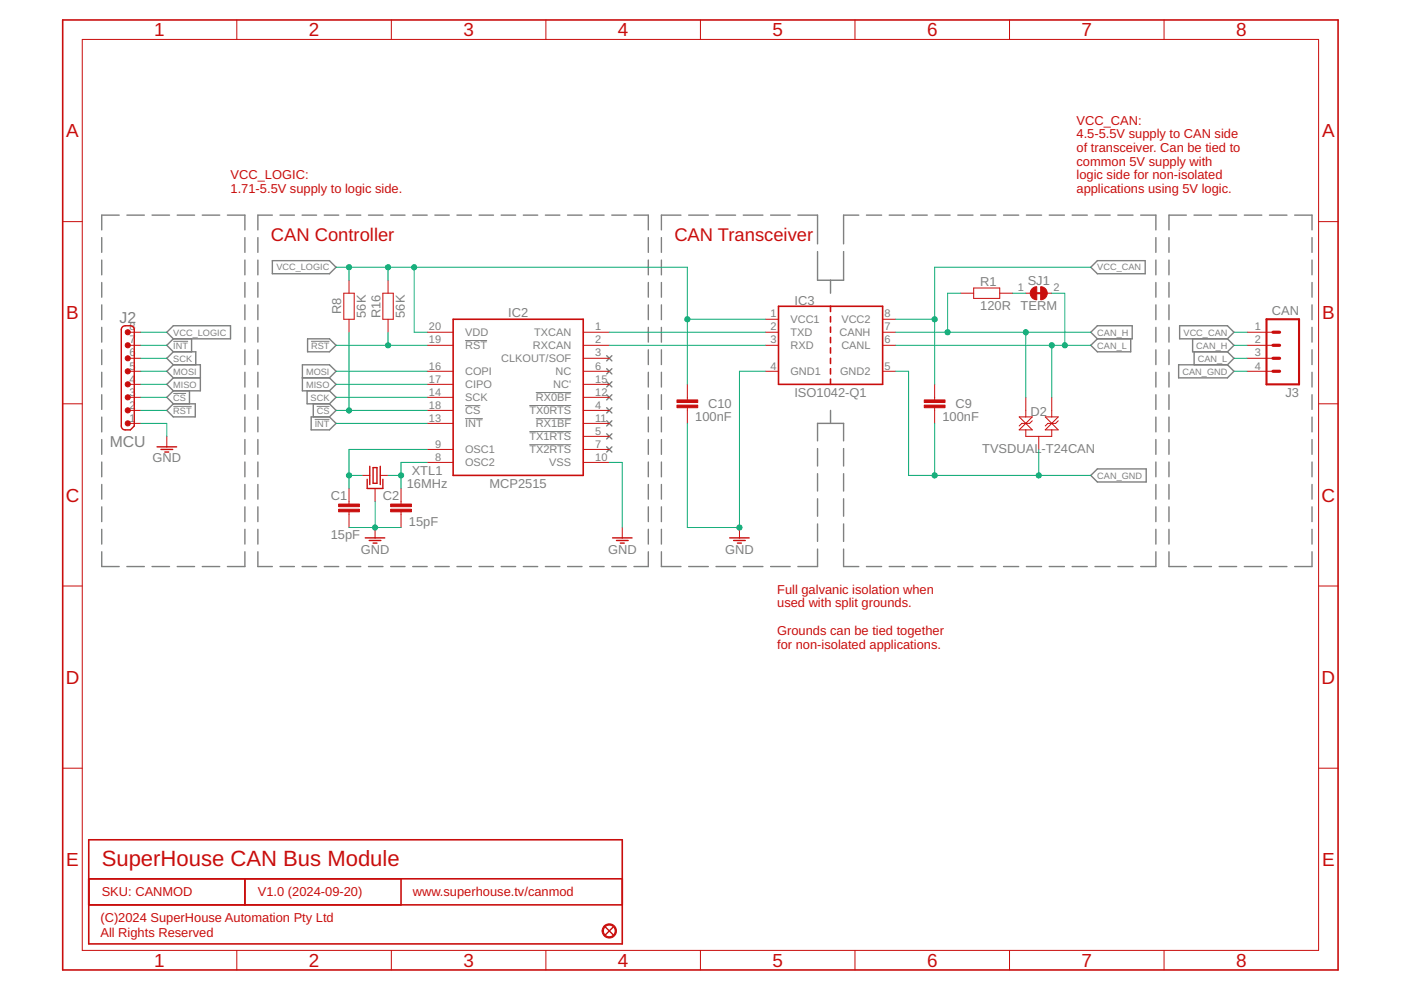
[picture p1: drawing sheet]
<svg xmlns="http://www.w3.org/2000/svg" width="297mm" height="210mm" viewBox="0 0 297 210" stroke-linecap="round" stroke-linejoin="round" font-family="sans-serif">
<g fill="none" stroke="#808080" stroke-width=".3">
<path d="M21.6 50.4v3.1M21.6 55.1v3.2M21.6 59.9v3.1M25.3 45.6h-3.7v3.1M26.9 45.6h3.7M32.2 45.6h3.7M37.6 45.6h3.7M42.9 45.6h3.7M48.2 45.6h3.7v3.1M51.9 50.4v3.1M51.9 55.1v3.2M51.9 59.9v3.1"/>
<path d="M54.7 50.4v3.1M54.7 55.1v3.2M54.7 59.9v3.1M57.7 45.6h-3v3.1M57.7 55.3h12.1l1.4 1.4-1.4 1.3h-12.1zM59.4 45.6h3M64.1 45.6h3M68.7 45.6h3.1M73.4 45.6h3.1M78.1 45.6h3.1M82.8 45.6h3.1M87.5 45.6h3.1"/>
<path d="M92.2 45.6h3M96.9 45.6h3M101.6 45.6h3M106.3 45.6h3M111 45.6h3M115.6 45.6h3.1M120.3 45.6h3.1M125 45.6h3.1M129.7 45.6h3.1M134.4 45.6h3.1v3.1M137.5 50.4v3.1M137.5 55.1v3.2"/>
<path d="M137.5 59.9v3.1M140.2 50.4v3.1M140.2 55.1v3.2M140.2 59.9v3.1M144.4 45.6h-4.2v3.1M146 45.6h4.2M151.8 45.6h4.2M157.6 45.6h4.2M163.4 45.6h4.1M169.2 45.6h4.1v6.1M173.3 53.3v6.1h5.6v-6.1M176.1 59.4v2.8"/>
<path d="M182.1 45.6h-3.2v6.1M183.7 45.6h3.2M188.5 45.6h3.2M193.4 45.6h3.2M198.2 45.6h3.2M203.1 45.6h3.2M207.9 45.6h3.2M212.8 45.6h3.2M217.6 45.6h3.2M222.5 45.6h3.2M227.3 45.6h3.2M231.3 56.7l1.4-1.4h10.1v2.7h-10.1z"/>
<path d="M232.2 45.6h3.2M237 45.6h3.2M241.9 45.6h3.2v3.1M245.1 50.4v3.1M245.1 55.1v3.2M245.1 59.9v3.1M247.8 50.4v3.1M247.8 55.1v3.2M247.8 59.9v3.1M251.5 45.6h-3.7v3.1M253.2 45.6h3.7M258.5 45.6h3.7"/>
<path d="M263.8 45.6h3.7M269.2 45.6h3.7M274.5 45.6h3.7v3.1M278.2 50.4v3.1M278.2 55.1v3.2M278.2 59.9v3.1M21.6 64.6v3.2M21.6 69.4v3.1M21.6 74.2v3.1M21.6 78.9v3.2M35.4 70.4l1.3-1.3h12.2v2.7h-12.2zM36.7 74.6h4.8v2.7"/>
<path d="M36.7 77.3h5.8v5.6h-5.8M36.7 77.3l-1.3 1.4 1.3 1.4M36.7 74.6l-1.3 1.4 1.3 1.3M36.7 71.8l-1.3 1.4 1.3 1.4M40.6 71.8v2.8M51.9 64.6v3.2M51.9 69.4v3.1M51.9 74.2v3.1M51.9 78.9v3.2M54.7 64.6v3.2M54.7 69.4v3.1M54.7 74.2v3.1"/>
<path d="M54.7 78.9v3.2M65.2 71.8h4.6l1.4 1.4-1.4 1.4h-4.6zM128.6 75.4l1.1 1.1M128.6 78.2l1.1 1.1M129.7 75.4l-1.1 1.1M129.7 78.2l-1.1 1.1M137.5 64.6v3.2M137.5 69.4v3.1M137.5 74.2v3.1M137.5 78.9v3.2M140.2 64.6v3.2M140.2 69.4v3.1"/>
<path d="M140.2 74.2v3.1M140.2 78.9v3.2M231.3 70.4l1.4-1.3h7.4v2.7h-7.4zM232.7 71.8l-1.4 1.4 1.4 1.4h7v-2.8M245.1 64.6v3.2M245.1 69.4v3.1M245.1 74.2v3.1M245.1 78.9v3.2M247.8 64.6v3.2M247.8 69.4v3.1M247.8 74.2v3.1M247.8 78.9v3.2"/>
<path d="M249.9 77.3h10.3l1.4 1.4-1.4 1.4h-10.3zM250.1 69.1h10.1l1.4 1.3-1.4 1.4h-10.1zM252.9 71.8v2.8h7.3M253.2 74.6v2.7M260.2 71.8l1.4 1.4-1.4 1.4M260.2 74.6l1.4 1.4-1.4 1.3M278.2 64.6v3.2M278.2 69.4v3.1M278.2 74.2v3.1M278.2 78.9v3.2M21.6 83.7v3.1M21.6 88.4v3.2"/>
<path d="M21.6 93.2v3.1M21.6 98v3.1M36.7 80.1h5.8M36.7 85.6h4.7v2.8h-4.7l-1.3-1.4zM36.7 80.1l-1.3 1.4 1.3 1.4M36.7 82.9l-1.3 1.3 1.3 1.4M40.2 82.9v2.7M51.9 83.7v3.1M51.9 88.4v3.2M51.9 93.2v3.1M51.9 98v3.1M54.7 83.7v3.1"/>
<path d="M54.7 88.4v3.2M54.7 93.2v3.1M54.7 98v3.1M64.1 80.1h5.7M65.1 82.9v2.7h4.7M66 88.4h3.8l1.4 1.4-1.4 1.3h-3.8zM66.4 85.6v2.8M69.8 80.1l1.4-1.4-1.4-1.4h-5.7v5.6h5.7M69.8 82.9l1.4 1.3-1.4 1.4M69.8 80.1l1.4 1.4-1.4 1.4M69.8 85.6l1.4 1.4-1.4 1.4M128.6 80.9l1.1 1.1"/>
<path d="M128.6 83.7l1.1 1.1M128.6 86.4l1.1 1.2M128.6 89.2l1.1 1.1M128.6 92l1.1 1.1M128.6 94.7l1.1 1.1M129.7 80.9l-1.1 1.1M129.7 83.7l-1.1 1.1M129.7 86.4l-1.1 1.2M129.7 89.2l-1.1 1.1M129.7 92l-1.1 1.1M129.7 94.7l-1.1 1.1M137.5 83.7v3.1"/>
<path d="M137.5 88.4v3.2M137.5 93.2v3.1M137.5 98v3.1M140.2 83.7v3.1M140.2 88.4v3.2M140.2 93.2v3.1M140.2 98v3.1M173.3 93.5v-3.7h5.6v3.7M173.3 95.1v3.7M176.1 87v2.8M178.9 95.1v3.7M245.1 83.7v3.1"/>
<path d="M245.1 88.4v3.2M245.1 93.2v3.1M245.1 98v3.1M247.8 83.7v3.1M247.8 88.4v3.2M247.8 93.2v3.1M247.8 98v3.1M278.2 83.7v3.1M278.2 88.4v3.2M278.2 93.2v3.1M278.2 98v3.1M21.6 117v3.1h3.7"/>
<path d="M21.6 102.7v3.1M21.6 107.5v3.1M21.6 112.2v3.2M51.9 117v3.1h-3.7M51.9 102.7v3.1M51.9 107.5v3.1M51.9 112.2v3.2M54.7 117v3.1h3M54.7 102.7v3.1M54.7 107.5v3.1M54.7 112.2v3.2M137.5 117v3.1h-3.1"/>
<path d="M137.5 102.7v3.1M137.5 107.5v3.1M137.5 112.2v3.2M140.2 117v3.1h4.2M140.2 102.7v3.1M140.2 107.5v3.1M140.2 112.2v3.2M173.3 116.4v3.7h-4.1M173.3 100.4v3.7M173.3 105.7v3.8M173.3 111.1v3.7M178.9 116.4v3.7h3.2"/>
<path d="M178.9 100.4v3.7M178.9 105.7v3.8M178.9 111.1v3.7M231.3 100.8l1.4-1.4h10.3v2.8h-10.3zM245.1 102.7v3.1M245.1 107.5v3.1M245.1 112.2v3.2M245.1 117v3.1h-3.2M247.8 117v3.1h3.7M247.8 102.7v3.1M247.8 107.5v3.1M247.8 112.2v3.2"/>
<path d="M278.2 117v3.1h-3.7M278.2 102.7v3.1M278.2 107.5v3.1M278.2 112.2v3.2M26.9 120.1h3.7M32.2 120.1h3.7M37.6 120.1h3.7M42.9 120.1h3.7M59.4 120.1h3M64.1 120.1h3M68.7 120.1h3.1M73.4 120.1h3.1"/>
<path d="M78.1 120.1h3.1M82.8 120.1h3.1M87.5 120.1h3.1M92.2 120.1h3M96.9 120.1h3M101.6 120.1h3M106.3 120.1h3M111 120.1h3M115.6 120.1h3.1M120.3 120.1h3.1M125 120.1h3.1M129.7 120.1h3.1"/>
<path d="M146 120.1h4.2M151.8 120.1h4.2M157.6 120.1h4.2M163.4 120.1h4.1M183.7 120.1h3.2M188.5 120.1h3.2M193.4 120.1h3.2M198.2 120.1h3.2M203.1 120.1h3.2M207.9 120.1h3.2M212.8 120.1h3.2M217.6 120.1h3.2"/>
<path d="M222.5 120.1h3.2M227.3 120.1h3.2M232.2 120.1h3.2M237 120.1h3.2M253.2 120.1h3.7M258.5 120.1h3.7M263.8 120.1h3.7M269.2 120.1h3.7"/>
</g>
<g fill="none" stroke="#808080" stroke-width=".21">
<path d="M36.7 72.4h3.2M66 72.4h3.8M98.6 72.2h4.7M36.7 86.2h3.9M36.7 83.4h2.8M66.7 88.9h3.1M67.1 86.2h2.7M98.6 86h3.3M98.6 88.8h3.8M112.2 86h8.9M112.2 91.5h8.9M112.2 94.3h8.9"/>
<path d="M113.6 88.8h7.5M113.6 83.2h7.5"/>
</g>
<g fill="none" stroke="#c90d0c" stroke-width=".34">
<path d="M13.3 4.2h270.4v201.5h-270.4zM96.1 67.7h27.6v33.1h-27.6zM165.1 64.9h22v16.6h-22zM176.1 64.9v1.2M176.1 67.1v1.2M176.1 69.3v1.2M176.1 71.5v1.2M176.1 73.7v1.2M176.1 76v1.1M176.1 78.2v1.1M176.1 80.4v1.1M18.8 178.1h113.1v22h-113.1z"/>
<path d="M18.8 191.9h113.1M18.8 186.3h113.1M51.9 186.3v5.6M85 186.3v5.6"/>
</g>
<g fill="none" stroke="#c90d0c" stroke-width=".21">
<path d="M17.4 8.4h262.2v193.1h-262.2zM50.2 4.2v4.2M83 4.2v4.2M115.7 4.2v4.2M148.5 4.2v4.2M181.3 4.2v4.2M214 4.2v4.2M246.8 4.2v4.2M13.3 47h4.1M74 59.4v2.8M82.3 59.4v2.8M279.6 47h4.1"/>
<path d="M27.1 70.4h2.7M27.1 78.7h2.7M27.1 73.2h2.7M27.1 76h2.7M72.9 62.2h2.2v5.5h-2.2zM74 67.7v2.7M81.2 62.2h2.2v5.5h-2.2zM82.3 67.7v2.7M90.6 70.4h5.5M90.6 78.7h5.5M90.6 73.2h5.5M123.7 70.4h5.5"/>
<path d="M123.7 78.7h5.5M123.7 73.2h5.5M123.7 76h5.5M162.3 70.4h2.8M162.3 78.7h2.8M162.3 67.7h2.8M162.3 73.2h2.8M187.1 70.4h2.8M187.1 78.7h2.8M187.1 67.7h2.8M187.1 73.2h2.8M203.7 62.2h2.7"/>
<path d="M206.4 61.1h5.6v2.2h-5.6zM212 62.2h2.7M217.5 62.2h.9M222 62.2h1M264.4 70.4h5.5M264.4 78.7h5.5M264.4 73.2h5.5M264.4 76h5.5M13.3 85.6h4.1M27.1 89.8h2.7M27.1 87h2.7M27.1 84.2h2.7"/>
<path d="M27.1 81.5h2.7M35.4 92.5v2.2M90.6 89.8h5.5M90.6 87h5.5M90.6 95.3h5.5M90.6 98h5.5M90.6 84.2h5.5M90.6 81.5h5.5M123.7 89.8h5.5M123.7 92.5h5.5M123.7 87h5.5M123.7 95.3h5.5"/>
<path d="M123.7 98h5.5M123.7 84.2h5.5M123.7 81.5h5.5M145.7 81.5v3.3M145.7 86.4v3.4M198.2 81.5v3.3M198.2 86.4v3.4M216.1 88.4h2.8l-1.4 1.4zM216.1 91.1l1.4-1.3 1.4 1.3zM217.5 91.1v1.4h5.5v-1.4M217.5 84.2v4.2M218.9 89.2l-.6 .6h-1.7l-.5 .5"/>
<path d="M220.2 92.5v2.8M221.6 88.4h2.8l-2.8 2.7h2.8zM223 84.2v4.2M224.4 89.2l-.6 .6h-1.6l-.6 .5M279.6 85.6h4.1M74 103.6v3.3M74 108.5v3.3M76.8 100.8h1.6M79.5 103.6v2.7M79.5 111.8v2.2M80.6 100.8h1.7M85 103.6v3.3"/>
<path d="M85 108.5v3.3M131.9 111.8v2.2M156.8 111.8v2.2M13.3 124.2h4.1M279.6 124.2h4.1M13.3 162.9h4.1M279.6 162.9h4.1M50.2 201.5v4.2M83 201.5v4.2M115.7 201.5v4.2M148.5 201.5v4.2M181.3 201.5v4.2"/>
<path d="M214 201.5v4.2M246.8 201.5v4.2"/>
</g>
<g fill="none" stroke="#c90d0c" stroke-width=".3">
<path d="M26 69.3l.5-.2h1.4l.3 .2 .3 .6v20.4l-.9 .8-1.5-.1-.3-.3-.1-.4v-20.4zM33.3 94.7h4.1M34.1 95.3h2.5M34.9 95.8h.9M78.4 98.9v3.8M79.1 99.1h.8v3.4h-.8zM80.6 98.9v3.8M77.4 114h4.2M77.9 101.6v2h3.3v-2M78.3 114.6h2.5M79.1 115.1h.8M129.9 114h4.1"/>
<path d="M130.7 114.6h2.5M131.5 115.1h.9M154.7 114h4.1M155.5 114.6h2.5M156.4 115.1h.8M128.4 196.6l1.6 1.6M130 196.6l-1.6 1.6"/>
</g>
<g fill="#c90d0c" stroke="#c90d0c" stroke-width=".21">
<path d="M128 196.4a1.53 1.53 0 0 1 2.5 .2 1.53 1.53 0 0 1-.9 2.2 1.53 1.53 0 0 1-1.9-1.4h.2a1.24 1.24 0 0 1 1.8-1.2 1.24 1.24 0 0 1 .3 2.1 1.24 1.24 0 0 1-2-.6l-.1-.3h-.2z" fill-rule="evenodd"/>
<path d="M220.6 60.8a1.39 1.39 0 0 1 1.4 1.4 1.39 1.39 0 0 1-1.4 1.4z" fill-rule="evenodd"/>
<path d="M218.8 61.2l.6-.3 .4-.1v2.8a1.39 1.39 0 0 1-1.3-.9 1.39 1.39 0 0 1 .3-1.5z" fill-rule="evenodd"/>
<circle cx="27.1" cy="84.3" r=".55"/>
<circle cx="27.1" cy="87" r=".55"/>
<circle cx="27.1" cy="89.8" r=".56"/>
<circle cx="27.1" cy="81.5" r=".55"/>
<circle cx="27.1" cy="78.7" r=".55"/>
<circle cx="27.1" cy="76" r=".55"/>
<circle cx="27.1" cy="73.2" r=".55"/>
<circle cx="27.1" cy="70.5" r=".55"/>
</g>
<g fill="#c90d0c" stroke="#c90d0c" stroke-width=".21">
<path d="M196 85.9h4.4v.5h-4.4z"/>
<path d="M196 84.8h4.4v.5h-4.4z"/>
<path d="M143.5 85.9h4.4v.5h-4.4z"/>
<path d="M143.5 84.8h4.4v.5h-4.4z"/>
<path d="M71.8 108h4.4v.5h-4.4z"/>
<path d="M71.8 106.9h4.4v.5h-4.4z"/>
<path d="M82.8 108h4.4v.5h-4.4z"/>
<path d="M82.8 106.9h4.4v.5h-4.4z"/>
</g>
<path d="M218.9 62.2h2.7M268.5 67.7h6.9v13.8h-6.9z" fill="none" stroke="#c90d0c" stroke-width=".44"/>
<path d="M269.9 76h1.4M269.9 73.2h1.4M269.9 70.4h1.4M269.9 78.7h1.4" fill="none" stroke="#c90d0c" stroke-width=".68"/>
<g fill="none" stroke="#0dab76" stroke-width=".21">
<path d="M71.2 56.7h74.5v24.8M74 56.7v2.7M82.3 56.7v2.7M87.8 56.7v13.7h2.8M231.3 56.7h-33.1v24.8M29.8 78.7h5.6M29.8 70.4h5.6M29.8 73.2h5.6M29.8 76h5.6M71.2 78.7h19.4M71.2 73.2h19.4M74 70.4v16.6"/>
<path d="M82.3 70.4v2.8M129.2 70.4h33.1M129.2 73.2h33.1M145.7 67.7h16.6M162.3 78.7h-5.5v33.1h-11.1v-22M189.9 78.7h2.7v22.1h38.7M189.9 70.4h41.4M189.9 73.2h41.4M189.9 67.7h8.3M203.7 62.2h-2.8v8.2M214.7 62.2h2.8M217.5 70.4v13.8"/>
<path d="M223 62.2h2.8v11M223 73.2v11M261.6 78.7h2.8M261.6 70.4h2.8M261.6 73.2h2.8M261.6 76h2.8M29.8 89.8h5.6v2.7M29.8 84.2h5.6M29.8 81.5h5.6M29.8 87h5.6M71.2 89.8h19.4M71.2 84.2h19.4"/>
<path d="M71.2 81.5h19.4M71.2 87h19.4M90.6 98h-5.6v5.6M90.6 95.3h-16.6v8.3M129.2 98h2.7v13.8M198.2 89.8v11M220.2 95.3v5.5M74 111.8h11M74 100.8h2.8M79.5 106.3v5.5M82.3 100.8h2.7"/>
</g>
<g fill="#0dab76" stroke="#0dab76" stroke-width=".21">
<circle cx="156.8" cy="111.8" r=".55"/>
<circle cx="79.5" cy="111.8" r=".55"/>
<circle cx="217.5" cy="70.4" r=".55"/>
<circle cx="200.9" cy="70.4" r=".55"/>
<circle cx="223" cy="73.2" r=".55"/>
<circle cx="225.8" cy="73.2" r=".55"/>
<circle cx="198.2" cy="67.7" r=".55"/>
<circle cx="82.3" cy="73.2" r=".55"/>
<circle cx="85" cy="100.8" r=".55"/>
<circle cx="74" cy="100.8" r=".55"/>
<circle cx="74" cy="87" r=".55"/>
<circle cx="87.8" cy="56.7" r=".55"/>
<circle cx="82.3" cy="56.7" r=".55"/>
<circle cx="74" cy="56.7" r=".55"/>
<circle cx="145.7" cy="67.7" r=".55"/>
<circle cx="198.2" cy="100.8" r=".55"/>
<circle cx="220.2" cy="100.8" r=".55"/>
</g>
<text font-size="4.7" fill="#c90d0c" x="21.6" y="183.6">SuperHouse CAN Bus Module</text>
<g font-size="4" fill="#c90d0c">
<text x="32.7" y="7.7">1</text>
<text x="65.5" y="7.7">2</text>
<text x="98.2" y="7.7">3</text>
<text x="131" y="7.7">4</text>
<text x="163.8" y="7.7">5</text>
<text x="196.5" y="7.7">6</text>
<text x="229.3" y="7.7">7</text>
<text x="262.1" y="7.7">8</text>
<text x="14" y="29.1">A</text>
<text x="280.3" y="29.1">A</text>
<text x="14" y="67.7">B</text>
<text x="280.3" y="67.7">B</text>
<text x="13.9" y="106.4">C</text>
<text x="280.2" y="106.4">C</text>
<text x="13.9" y="145">D</text>
<text x="280.2" y="145">D</text>
<text x="14" y="183.6">E</text>
<text x="280.3" y="183.6">E</text>
<text x="32.7" y="205">1</text>
<text x="65.5" y="205">2</text>
<text x="98.2" y="205">3</text>
<text x="131" y="205">4</text>
<text x="163.8" y="205">5</text>
<text x="196.5" y="205">6</text>
<text x="229.3" y="205">7</text>
<text x="262.1" y="205">8</text>
</g>
<g font-size="3.9" fill="#c90d0c">
<text x="57.4" y="51.1">CAN Controller</text>
<text x="143" y="51.1">CAN Transceiver</text>
</g>
<g font-size="3.3" fill="#808080">
<text x="25.3" y="68.5">J2</text>
<text x="23.3" y="94.7">MCU</text>
</g>
<g font-size="2.7" fill="#c90d0c">
<text x="228.2" y="26.4">VCC_CAN:</text>
<text x="228.2" y="29.3">4.5-5.5V supply to CAN side</text>
<text x="228.2" y="32.2">of transceiver. Can be tied to</text>
<text x="228.2" y="35.1">common 5V supply with</text>
<text x="48.9" y="38">VCC_LOGIC:</text>
<text x="48.9" y="40.9">1.71-5.5V supply to logic side.</text>
<text x="228.2" y="38">logic side for non-isolated</text>
<text x="228.2" y="40.9">applications using 5V logic.</text>
<text x="164.8" y="125.9">Full galvanic isolation when</text>
<text x="164.8" y="128.8">used with split grounds.</text>
<text x="164.8" y="134.6">Grounds can be tied together</text>
<text x="164.8" y="137.5">for non-isolated applications.</text>
<text x="21.6" y="189.9">SKU: CANMOD</text>
<text x="54.7" y="189.9">V1.0 (2024-09-20)</text>
<text x="87.5" y="189.9">www.superhouse.tv/canmod</text>
<text x="21.3" y="195.4">(C)2024 SuperHouse Automation Pty Ltd</text>
<text x="21.3" y="198.8">All Rights Reserved</text>
</g>
<g font-size="2.7" fill="#808080">
<text x="168.5" y="64.7">IC3</text>
<text x="207.8" y="65.8">120R</text>
<text x="207.8" y="60.5">R1</text>
<text x="216.4" y="65.8">TERM</text>
<text x="217.9" y="60.5">SJ1</text>
<text x="72.4" y="66.7" transform="rotate(-90 72.4 66.7)">R8</text>
<text x="77.6" y="67.4" transform="rotate(-90 77.6 67.4)">56K</text>
<text x="80.6" y="67.4" transform="rotate(-90 80.6 67.4)">R16</text>
<text x="85.9" y="67.4" transform="rotate(-90 85.9 67.4)">56K</text>
<text x="107.8" y="67.1">IC2</text>
<text x="269.7" y="66.9">CAN</text>
<text x="147.4" y="89.4">100nF</text>
<text x="150.2" y="86.6">C10</text>
<text x="168.4" y="84.2">ISO1042-Q1</text>
<text x="199.8" y="89.4">100nF</text>
<text x="202.6" y="86.6">C9</text>
<text x="218.5" y="88.1">D2</text>
<text x="272.5" y="84.2">J3</text>
<text x="32.3" y="98">GND</text>
<text x="87.3" y="100.8">XTL1</text>
<text x="208.2" y="96.1">TVSDUAL</text>
<text x="220.8" y="96.1">-T24CAN</text>
<text x="70.1" y="105.9">C1</text>
<text x="81.2" y="105.9">C2</text>
<text x="86.2" y="103.6">16MHz</text>
<text x="103.8" y="103.6">MCP2515</text>
<text x="86.7" y="111.4">15pF</text>
<text x="70.1" y="114.2">15pF</text>
<text x="76.5" y="117.4">GND</text>
<text x="128.9" y="117.4">GND</text>
<text x="153.7" y="117.4">GND</text>
</g>
<g font-size="2.3" fill="#808080">
<text x="215.8" y="61.8">1</text>
<text x="223.4" y="61.8">2</text>
<text x="27.5" y="70.1">8</text>
<text x="90.9" y="70.1">20</text>
<text x="98.6" y="71.3">VDD</text>
<text x="113.2" y="71.3">TXCAN</text>
<text x="126.2" y="70.1">1</text>
<text x="163.4" y="70.1">2</text>
<text x="163.4" y="67.3">1</text>
<text x="167.6" y="71.3">TXD</text>
<text x="167.6" y="68.5">VCC1</text>
<text x="178" y="71.3">CANH</text>
<text x="178.4" y="68.5">VCC2</text>
<text x="187.5" y="70.1">7</text>
<text x="187.5" y="67.3">8</text>
<text x="266.1" y="70.1">1</text>
<text x="27.5" y="75.6">6</text>
<text x="27.5" y="72.8">7</text>
<text x="90.9" y="72.8">19</text>
<text x="98.6" y="74">RST</text>
<text x="106.2" y="76.8">CLKOUT/SOF</text>
<text x="113" y="74">RXCAN</text>
<text x="126.2" y="72.8">2</text>
<text x="126.2" y="75.6">3</text>
<text x="163.4" y="72.8">3</text>
<text x="167.6" y="74">RXD</text>
<text x="178.4" y="74">CANL</text>
<text x="187.5" y="72.8">6</text>
<text x="266.1" y="72.8">2</text>
<text x="266.1" y="75.6">3</text>
<text x="27.5" y="83.9">3</text>
<text x="27.5" y="81.1">4</text>
<text x="27.5" y="78.3">5</text>
<text x="90.9" y="83.9">14</text>
<text x="90.9" y="78.3">16</text>
<text x="90.9" y="81.1">17</text>
<text x="98.6" y="79.6">COPI</text>
<text x="98.6" y="82.3">CIPO</text>
<text x="117.3" y="82.3">NC'</text>
<text x="117.8" y="79.6">NC</text>
<text x="126.2" y="78.3">6</text>
<text x="126.2" y="83.9">12</text>
<text x="126.2" y="81.1">15</text>
<text x="163.4" y="78.3">4</text>
<text x="167.6" y="79.6">GND1</text>
<text x="178.1" y="79.6">GND2</text>
<text x="187.5" y="78.3">5</text>
<text x="266.1" y="78.3">4</text>
<text x="27.5" y="89.4">1</text>
<text x="27.5" y="86.6">2</text>
<text x="90.9" y="89.4">13</text>
<text x="90.9" y="86.6">18</text>
<text x="98.6" y="85.1">SCK</text>
<text x="98.6" y="87.8">CS</text>
<text x="112.2" y="87.8">TX0RTS</text>
<text x="113.6" y="85.1">RX0BF</text>
<text x="126.2" y="86.6">4</text>
<text x="126.2" y="89.4">11</text>
<text x="92.2" y="94.9">9</text>
<text x="98.6" y="90.6">INT</text>
<text x="112.2" y="93.3">TX1RTS</text>
<text x="113.6" y="90.6">RX1BF</text>
<text x="126.2" y="92.1">5</text>
<text x="126.2" y="94.9">7</text>
<text x="92.2" y="97.7">8</text>
<text x="98.6" y="98.9">OSC2</text>
<text x="98.6" y="96.1">OSC1</text>
<text x="112.2" y="96.1">TX2RTS</text>
<text x="116.5" y="98.9">VSS</text>
<text x="126.2" y="97.7">10</text>
</g>
<g font-size="1.9" fill="#808080">
<text x="58.6" y="57.3">VCC_LOGIC</text>
<text x="232.7" y="57.3">VCC_CAN</text>
<text x="36.7" y="71.1">VCC_LOGIC</text>
<text x="232.7" y="71.1">CAN_H</text>
<text x="250.9" y="71.1">VCC_CAN</text>
<text x="36.7" y="76.7">SCK</text>
<text x="36.7" y="73.9">INT</text>
<text x="66" y="73.9">RST</text>
<text x="232.7" y="73.9">CAN_L</text>
<text x="253.6" y="73.9">CAN_H</text>
<text x="254" y="76.7">CAN_L</text>
<text x="36.7" y="79.4">MOSI</text>
<text x="36.7" y="82.2">MISO</text>
<text x="64.9" y="79.4">MOSI</text>
<text x="64.9" y="82.2">MISO</text>
<text x="250.7" y="79.4">CAN_GND</text>
<text x="36.7" y="87.7">RST</text>
<text x="36.7" y="84.9">CS</text>
<text x="65.9" y="84.9">SCK</text>
<text x="67.1" y="87.7">CS</text>
<text x="66.7" y="90.5">INT</text>
<text x="232.7" y="101.5">CAN_GND</text>
</g>
</svg>
